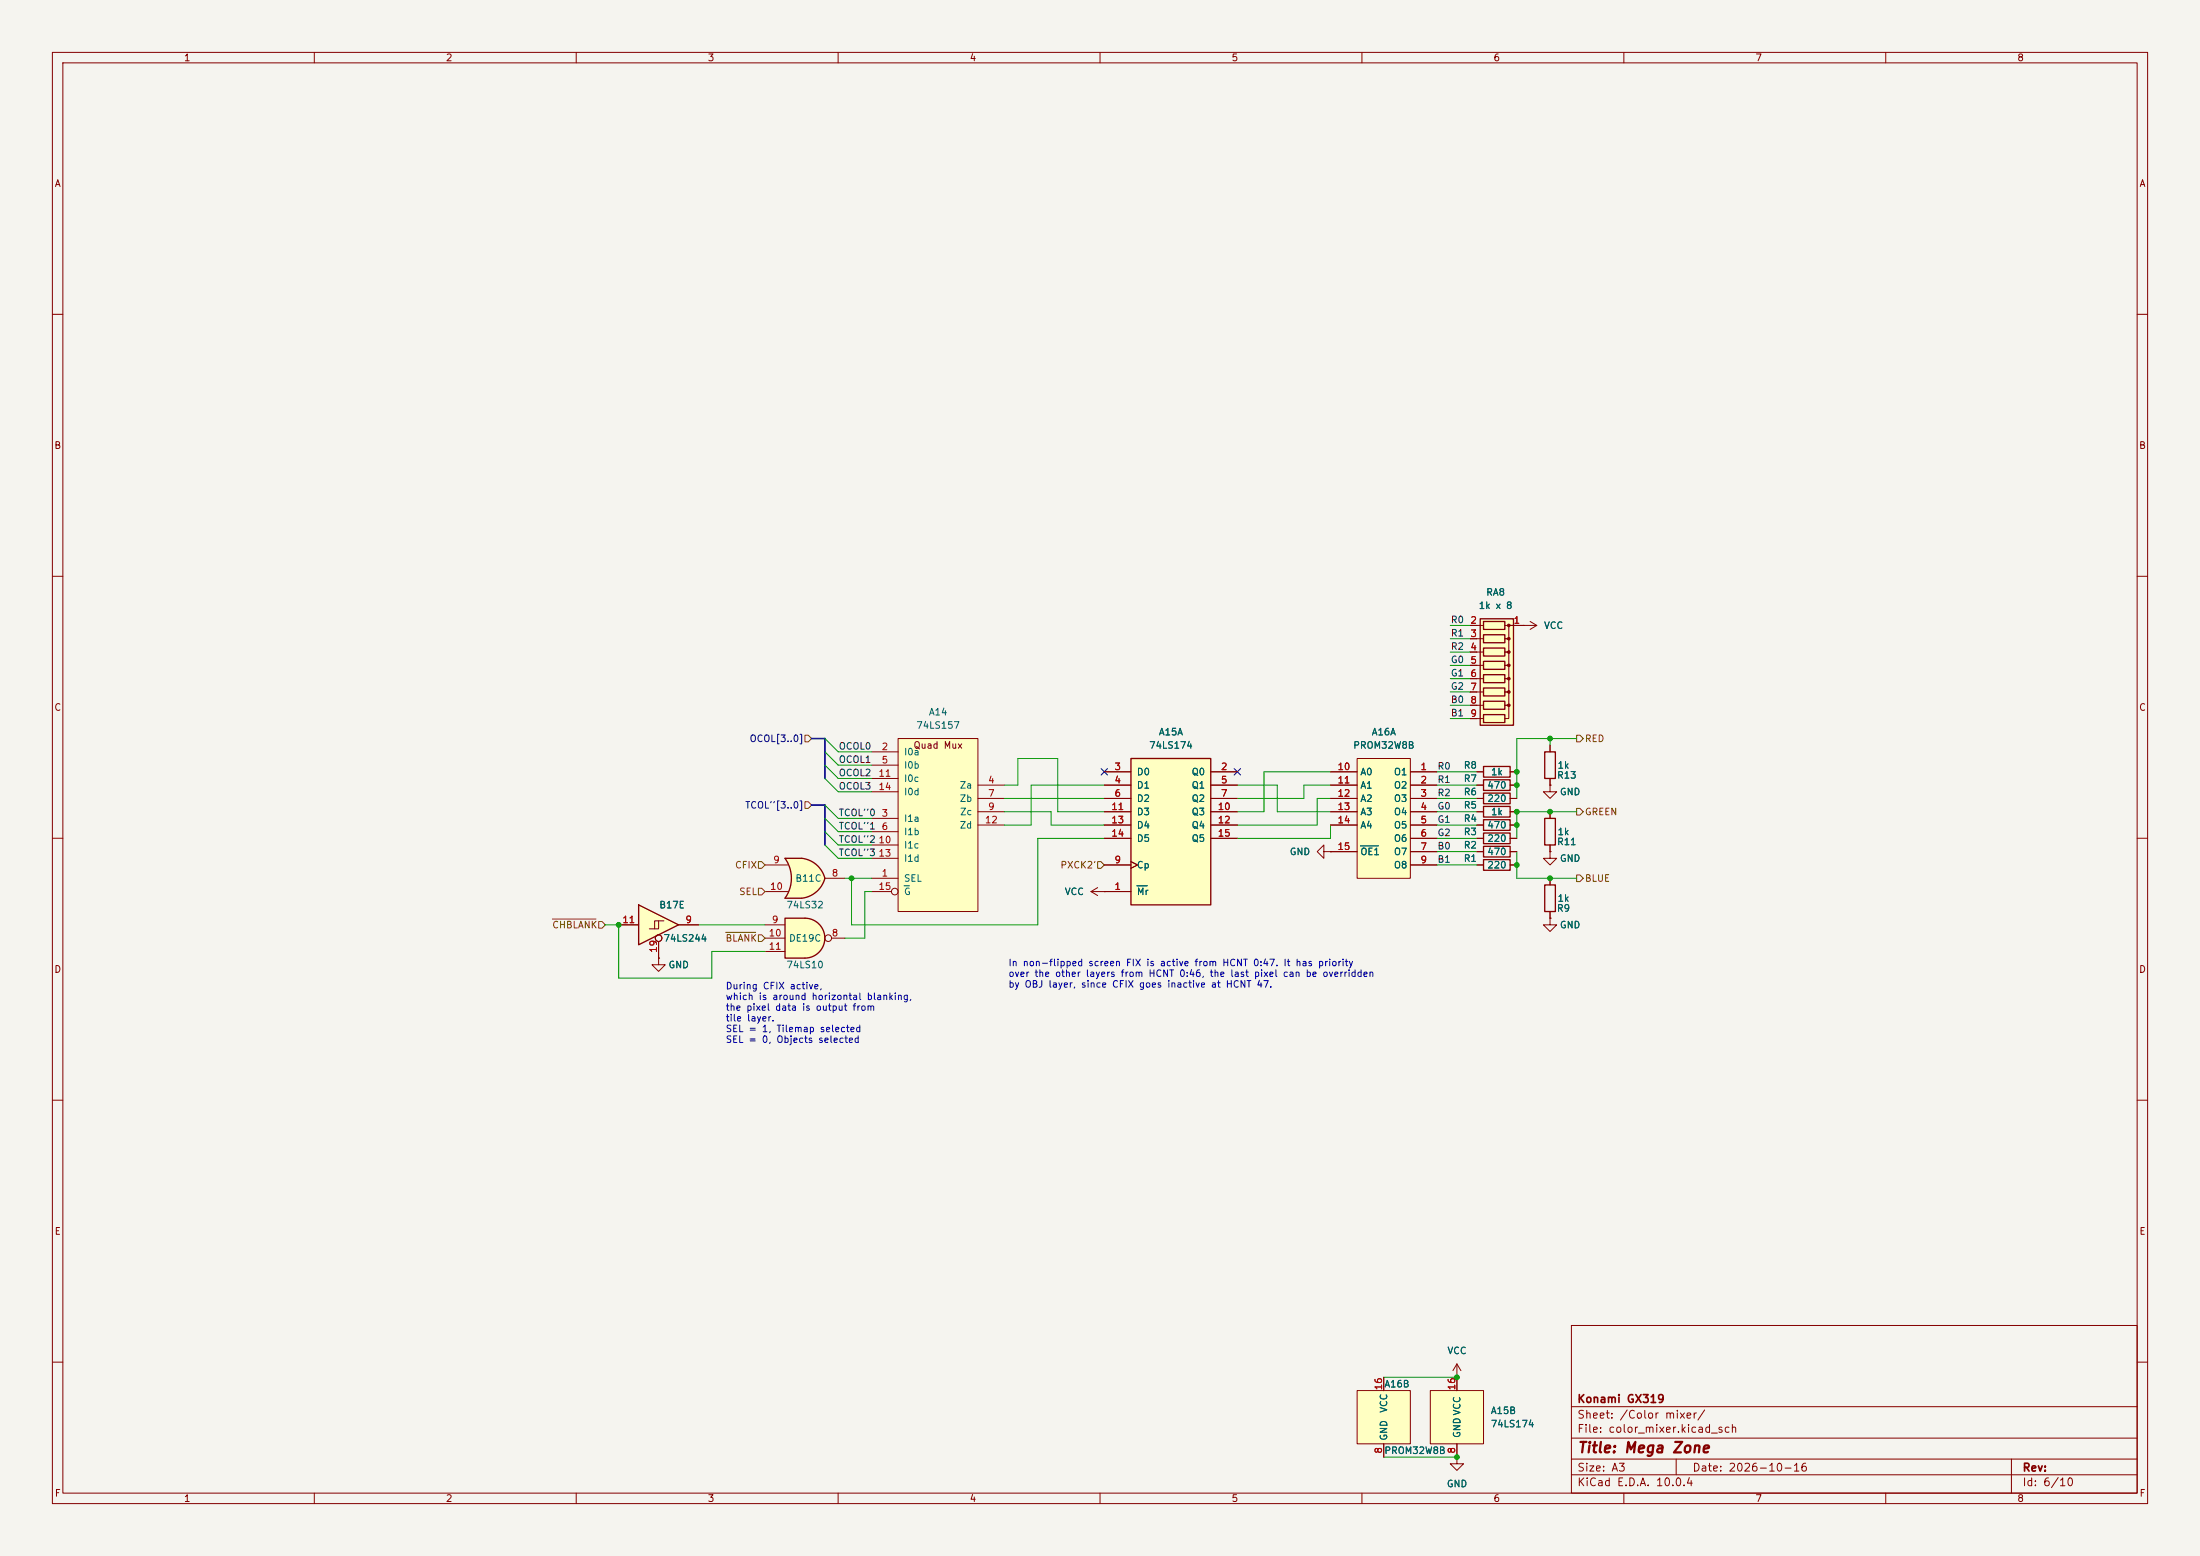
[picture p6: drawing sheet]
<svg xmlns="http://www.w3.org/2000/svg" width="420mm" height="297mm" viewBox="0 0 420 297" stroke-linecap="round" stroke-linejoin="round" font-family="sans-serif">
<path d="M0 0h420v297h-420z" fill="#f5f4ef" stroke="#f5f4ef" stroke-width=".19"/>
<g fill="none" stroke="#840000" stroke-width=".19">
<path d="M10 10h400v277h-400zM12 12h396v273h-396zM60 10v2M110 10v2M160 10v2M210 10v2M260 10v2M310 10v2M360 10v2M10 60h2M408 60h2M10 110h2"/>
<path d="M408 110h2M10 160h2M295.9 149.9v1.2h1.3l-1.3 1.3-1.3-1.3h1.3M295.9 149.9h.1M408 160h2M125.7 182.9v1.3h1.3l-1.3 1.2-1.2-1.2h1.2M125.7 182.9h.1M10 210h2M408 210h2M300 253h108v32h-108zM10 260h2M278.1 262.9h.1"/>
<path d="M278.1 260.3l-.7 1.3M278.1 260.3l.8 1.3M278.1 260.3v2.6M300 278.5h108M300 274.5h108M300 268.5h108M320 278.5v3M384 278.5v6.5M408 260h2M60 285v2M110 285v2M160 285v2"/>
<path d="M210 285v2M260 285v2M300 281.5h108M310 285v2M360 285v2"/>
</g>
<path d="M259.1 144.8h10.1v22.8h-10.1z" fill="#ffffc2"/>
<g fill="none" stroke="#840000" stroke-width=".19">
<path d="M254 147.3h5.1M254 149.9h5.1M254 152.4h5.1M254 154.9h5.1M254 157.5h5.1M259.1 144.8h10.1v22.8h-10.1zM269.2 147.3h5.1M269.2 149.9h5.1M269.2 152.4h5.1M269.2 154.9h5.1M269.2 157.5h5.1M254 162.6h5.1"/>
<path d="M269.2 160h5.1M269.2 162.6h5.1M269.2 165.1h5.1"/>
</g>
<path d="M259.7 161.5h3.4" fill="none" stroke="#006464" stroke-width=".19"/>
<path d="M282.6 118.1h6.3v20.3h-6.3z" fill="#ffffc2"/>
<path d="M282.6 118.1h6.3v20.3h-6.3zM283.2 118.6h4.1v1.5h-4.1zM283.2 121.2h4.1v1.5h-4.1zM283.2 123.7h4.1v1.5h-4.1zM283.2 126.2h4.1v1.6h-4.1zM283.2 128.8h4.1v1.5h-4.1zM283.2 131.3h4.1v1.5h-4.1zM283.2 133.9h4.1v1.5h-4.1zM283.2 136.4h4.1v1.5h-4.1zM283.2 148.8h5.1v2.1h-5.1zM283.2 151.4h5.1v2h-5.1zM294.9 156.2h2v5.1h-2z" fill="none" stroke="#840000" stroke-width=".25"/>
<g fill="#840000" stroke="#840000" stroke-width=".19">
<circle cx="288" cy="119.4" r=".25"/>
<circle cx="288" cy="121.9" r=".25"/>
<circle cx="288" cy="124.5" r=".25"/>
<circle cx="288" cy="127" r=".25"/>
<circle cx="288" cy="129.5" r=".25"/>
<circle cx="288" cy="132.1" r=".25"/>
<circle cx="288" cy="134.6" r=".25"/>
</g>
<g fill="none" stroke="#840000" stroke-width=".19">
<path d="M280.7 119.4h2.5M287.3 119.4h.7v2.5h-.7h.7v2.6h-.7h.7v2.5h-.7h.7v2.5h-.7h.7v2.6h-.7h.7v2.5h-.7h.7v2.6h-.7M288.3 119.4h2.5M280.7 121.9h2.5M280.7 124.5h2.5M280.7 127h2.5M280.7 129.5h2.5M280.7 132.1h2.5M280.7 134.6h2.5M280.7 137.2h2.5M281.9 149.9h1.3M281.9 152.4h1.3"/>
<path d="M288.3 149.9h1.3M288.3 152.4h1.3M295.9 154.9v1.3M295.9 162.6v1.2h1.3l-1.3 1.3-1.3-1.3h1.3M295.9 162.6h.1M295.9 161.3v1.3M278.1 278.1v1.3h1.3l-1.3 1.3-1.2-1.3h1.2M278.1 278.1h.1"/>
</g>
<path d="M259.1 265.4h10.1v10.2h-10.1z" fill="#ffffc2"/>
<path d="M259.1 265.4h10.1v10.2h-10.1zM264.2 262.9v2.5M264.2 275.6v2.5" fill="none" stroke="#840000" stroke-width=".19"/>
<path d="M273 265.4h10.2v10.2h-10.2z" fill="#ffffc2"/>
<g fill="none" stroke="#840000" stroke-width=".19">
<path d="M281.9 147.3h1.3M281.9 157.5h1.3M281.9 154.9h1.3M288.3 147.3h1.3M288.3 157.5h1.3M288.3 154.9h1.3M208.3 170.2l1.2 .7M208.3 170.2h2.5M209.5 169.4l-1.2 .8M210.8 170.2h.1M281.9 160h1.3M281.9 165.1h1.3"/>
<path d="M281.9 162.6h1.3M288.3 160h1.3M288.3 165.1h1.3M288.3 162.6h1.3M295.9 175.3v1.2h1.3l-1.3 1.3-1.3-1.3h1.3M295.9 175.3h.1M295.9 167.6v1.3M295.9 174v1.3M273 265.4h10.2v10.2h-10.2zM278.1 262.9v2.5M278.1 275.6v2.5"/>
</g>
<path d="M283.2 146.3h5.1v2h-5.1zM283.2 156.5h5.1v2h-5.1zM283.2 159h5.1v2h-5.1zM283.2 153.9h5.1v2.1h-5.1zM283.2 164.1h5.1v2h-5.1zM283.2 161.5h5.1v2.1h-5.1zM294.9 168.9h2v5.1h-2z" fill="none" stroke="#840000" stroke-width=".25"/>
<path d="M171.4 141h15.3v33h-15.3z" fill="#ffffc2"/>
<g fill="none" stroke="#840000" stroke-width=".19">
<path d="M166.4 143.5h5M166.4 156.2h5M166.4 146.1h5M166.4 158.8h5M166.4 148.6h5M166.4 151.1h5M171.4 141h15.3v33h-15.3zM186.7 149.9h5.1M186.7 152.4h5.1M186.7 154.9h5.1M186.7 157.5h5.1M166.4 167.6h5"/>
<path d="M166.4 161.3h5M166.4 163.8h5M166.4 170.2h3.8"/>
<circle cx="170.8" cy="170.2" r=".63"/>
</g>
<path d="M172.6 169.1h1" fill="none" stroke="#006464" stroke-width=".19"/>
<path d="M121.9 172.7l7.6 3.8-7.6 3.8z" fill="#ffffc2"/>
<path d="M121.9 172.7l7.6 3.8-7.6 3.8z" fill="none" stroke="#840000" stroke-width=".25"/>
<g fill="none" stroke="#840000" stroke-width=".19">
<path d="M118.1 176.5h3.8M125.7 175.8v1.5h-1.7M125.7 179.7v3.2M126.7 175.8h-1.7v1.5M129.5 176.5h3.8"/>
<circle cx="125.7" cy="179.1" r=".63"/>
</g>
<path d="M149.9 163.8h3.1M149.9 171.5h3.1" fill="none" stroke="#ffffc2" stroke-width=".19"/>
<g fill="#ffffc2" stroke="#ffffc2" stroke-width=".19">
<path d="M152.5 166.3l5 1.3a5.2 5.2 0 0 1-4.4 3.9z"/>
<path d="M153.1 163.8a5.1 5.1 0 0 1 4.4 3.8l-5 1.3z"/>
</g>
<path d="M149.9 163.8h3.1v7.7h-3.1a6.7 6.7 0 0 0 0-7.7z" fill="#ffffc2"/>
<path d="M149.9 163.8h3.1a5.1 5.1 0 0 1 4.5 3.8 5.2 5.2 0 0 1-4.4 3.9h-3.2a6.6 6.6 0 0 0 0-7.7z" fill="none" stroke="#840000" stroke-width=".25"/>
<path d="M146 165.1h4.4M146 170.2h4.4M157.5 167.6h3.8" fill="none" stroke="#840000" stroke-width=".19"/>
<path d="M153.7 175.3a3.8 3.8 0 0 1 3.8 3.8 3.8 3.8 0 0 1-3.8 3.8z" fill="#ffffc2" stroke="#ffffc2" stroke-width=".19"/>
<path d="M149.9 175.3h3.8v7.6h-3.8z" fill="#ffffc2"/>
<path d="M149.9 175.3h3.8a3.8 3.8 0 0 1 3.8 3.8 3.8 3.8 0 0 1-3.8 3.8h-3.8z" fill="none" stroke="#840000" stroke-width=".25"/>
<g fill="none" stroke="#840000" stroke-width=".19">
<path d="M290.8 119.4h.1M290.8 119.4h2.6M292.1 118.6l1.3 .8M293.4 119.4l-1.3 .7M146 179.1h3.9M146 176.5h3.9M158.7 179.1h2.6M252.7 162.6v-1.3l-1.2 1.3 1.2 1.2v-1.2h1.3M254 162.6h.1M146 181.6h3.9"/>
<circle cx="158.1" cy="179.1" r=".63"/>
</g>
<path d="M215.9 144.8h15.2v27.9h-15.2z" fill="#ffffc2"/>
<path d="M215.9 144.8h15.2v27.9h-15.2zM294.9 143.5h2v5.1h-2z" fill="none" stroke="#840000" stroke-width=".25"/>
<g fill="none" stroke="#840000" stroke-width=".19">
<path d="M280.7 119.4h1.2M288.3 119.4h2.5M290.8 119.4h.1M280.7 121.9h1.2M280.7 124.5h1.2M280.7 127h1.2M280.7 129.5h1.2M280.7 132.1h1.2M280.7 134.6h1.2M280.7 137.2h1.2M210.8 147.3h5.1M210.8 149.9h5.1"/>
<path d="M210.8 152.4h5.1M210.8 154.9h5.1M210.8 157.5h5.1M231.1 147.3h5.1M231.1 149.9h5.1M231.1 152.4h5.1M231.1 154.9h5.1M231.1 157.5h5.1M254 147.3h5.1M254 149.9h5.1M254 152.4h5.1M254 154.9h5.1"/>
<path d="M254 157.5h5.1M269.2 147.3h5.1M269.2 149.9h5.1M269.2 152.4h5.1M269.2 154.9h5.1M269.2 157.5h5.1M281.9 147.3h1.3M281.9 149.9h1.3M281.9 152.4h1.3M281.9 154.9h1.3M281.9 157.5h1.3M288.3 147.3h1.3"/>
<path d="M288.3 149.9h1.3M288.3 152.4h1.3M288.3 154.9h1.3M288.3 157.5h1.3M295.9 149.9h.1M295.9 142.2v1.3M295.9 148.6v1.3M295.9 154.9v1.3M118.1 176.5h3.8M125.7 179.7v3.2M129.5 176.5h3.8M210.8 170.2h.1"/>
<path d="M210.8 170.2h5.1M210.8 165.1h5.1M210.8 160h5.1M215.9 164.5l1.3 .6-1.3 .6M231.1 160h5.1M254 162.6h.1M254 162.6h5.1M269.2 165.1h5.1M269.2 160h5.1M269.2 162.6h5.1M281.9 165.1h1.3M281.9 160h1.3"/>
<path d="M281.9 162.6h1.3M288.3 165.1h1.3M288.3 160h1.3M288.3 162.6h1.3M295.9 162.6h.1M295.9 175.3h.1M295.9 161.3v1.3M295.9 167.6v1.3M295.9 174v1.3M125.7 182.9h.1M264.2 262.9v2.5M264.2 275.6v2.5"/>
<path d="M278.1 262.9h.1M278.1 278.1h.1M278.1 262.9v2.5M278.1 275.6v2.5"/>
<circle cx="125.7" cy="179.1" r=".63"/>
</g>
<path d="M217 169.1h2M259.7 161.5h3.4" fill="none" stroke="#006464" stroke-width=".19"/>
<path d="M153.7 140.3h.6l.6 .7-.6 .6h-.6zM153.7 153h.6l.6 .7-.6 .6h-.6zM301 154.3h.6l.7 .6-.7 .7h-.6zM301 140.3h.6l.7 .7-.7 .6h-.6zM105.4 175.4h8.4M114.3 175.9h.6l.7 .6-.7 .7h-.6zM138.5 178h5.8M144.8 169.5h.6l.6 .7-.6 .6h-.6zM144.8 164.5h.6l.6 .6-.6 .6h-.6zM144.8 178.4h.6l.6 .7-.6 .6h-.6zM209.5 164.5h.7l.6 .6-.6 .6h-.7zM301 167h.6l.7 .6-.7 .7h-.6z" fill="none" stroke="#725600" stroke-width=".19"/>
<path d="M154.9 141h2.6v7.6M154.9 153.7h2.6v7.6" fill="none" stroke="#000084" stroke-width=".3"/>
<g fill="none" stroke="#009600" stroke-width=".19">
<path d="M276.9 119.4h3.8M276.9 124.5h3.8M276.9 121.9h3.8M276.9 134.6h3.8M276.9 137.2h3.8M276.9 132.1h3.8M276.9 127h3.8M276.9 129.5h3.8M157.5 141l2.5 2.5h6.4M157.5 156.2l2.5 2.6h6.4M157.5 158.8l2.5 2.5h6.4M157.5 148.6l2.5 2.5h6.4"/>
<path d="M157.5 143.5l2.5 2.6h6.4M157.5 146.1l2.5 2.5h6.4M157.5 153.7l2.5 2.5h6.4M191.8 149.9h2.5v-5.1h7.6v10.1h8.9M191.8 152.4h19M191.8 154.9h8.9v2.6h10.1M210.8 149.9h-14v7.6h-5M236.2 149.9h7.6v5h10.2M254 149.9h-5.1v2.5h-12.7M254 152.4h-2.5v5.1h-15.3M254 147.3h-12.7v7.6h-5.1M254 157.5v2.5h-17.8"/>
<path d="M274.3 149.9h7.6M274.3 152.4h7.6M274.3 154.9h7.6M274.3 147.3h7.6M274.3 157.5h7.6M295.9 141v1.2M301 154.9h-11.4v5.1M301 141h-11.4v11.4M115.6 176.5h2.5v10.2h17.8v-5.1h10.1M133.3 176.5h12.7M157.5 161.3l2.5 2.5h6.4M161.3 167.6h5.1"/>
<path d="M166.4 170.2h-1.3v8.9h-3.8M210.8 160h-12.7v16.5h-35.5v-8.9M274.3 165.1h7.6M274.3 160h7.6M274.3 162.6h7.6M289.6 162.6v5h11.4M264.2 262.9h13.9M264.2 278.1h13.9"/>
</g>
<path d="M210.2 146.7l1.2 1.2M211.4 146.7l-1.2 1.2M235.6 146.7l1.2 1.2M236.8 146.7l-1.2 1.2" fill="none" stroke="#000084" stroke-width=".19"/>
<g fill="#009600" stroke="#009600" stroke-width=".19">
<circle cx="295.9" cy="167.6" r=".46"/>
<circle cx="278.1" cy="262.9" r=".46"/>
<circle cx="289.6" cy="157.5" r=".46"/>
<circle cx="295.9" cy="154.9" r=".46"/>
<circle cx="289.6" cy="165.1" r=".46"/>
<circle cx="278.1" cy="278.1" r=".46"/>
<circle cx="118.1" cy="176.5" r=".46"/>
<circle cx="162.6" cy="167.6" r=".46"/>
<circle cx="289.6" cy="149.9" r=".46"/>
<circle cx="289.6" cy="154.9" r=".46"/>
<circle cx="289.6" cy="147.3" r=".46"/>
<circle cx="295.9" cy="141" r=".46"/>
</g>
<text font-size="2" fill="#840000" x="301" y="277.8">Title: Mega Zone</text>
<g font-size="1.5" fill="#840000">
<text x="301" y="268.1">Konami GX319</text>
<text x="301" y="273.8">File: color_mixer.kicad_sch</text>
<text x="301" y="271.1">Sheet: /Color mixer/</text>
<text x="301" y="281.2">Size: A3</text>
<text x="323" y="281.2">Date: 2026-10-16</text>
<text x="386" y="281.2">Rev:</text>
<text x="301" y="284">KiCad E.D.A. 10.0.4</text>
<text x="386" y="284">Id: 6/10</text>
</g>
<g font-size="1.3" fill="#840000">
<text x="35" y="12">1</text>
<text x="85" y="12">2</text>
<text x="135" y="12">3</text>
<text x="185" y="12">4</text>
<text x="235" y="12">5</text>
<text x="285" y="12">6</text>
<text x="335" y="12">7</text>
<text x="385" y="12">8</text>
<text x="10.3" y="36">A</text>
<text x="408.3" y="36">A</text>
<text x="10.3" y="86">B</text>
<text x="408.2" y="86">B</text>
<text x="10.3" y="136">C</text>
<text x="408.2" y="136">C</text>
<text x="174.3" y="143.2">Quad Mux</text>
<text x="10.3" y="186">D</text>
<text x="408.2" y="186">D</text>
<text x="10.3" y="236">E</text>
<text x="408.3" y="236">E</text>
<text x="10.3" y="286">F</text>
<text x="35" y="287">1</text>
<text x="85" y="287">2</text>
<text x="135" y="287">3</text>
<text x="185" y="287">4</text>
<text x="235" y="287">5</text>
<text x="285" y="287">6</text>
<text x="335" y="287">7</text>
<text x="385" y="287">8</text>
<text x="408.3" y="286">F</text>
</g>
<g font-size="1.3" fill="#0f0f0f">
<text x="276.9" y="119.3">R0</text>
<text x="276.9" y="121.8">R1</text>
<text x="276.9" y="124.3">R2</text>
<text x="276.9" y="132">G2</text>
<text x="276.9" y="126.9">G0</text>
<text x="276.9" y="129.4">G1</text>
<text x="276.9" y="134.5">B0</text>
<text x="276.9" y="137">B1</text>
<text x="160" y="143.4">OCOL0</text>
<text x="160" y="145.9">OCOL1</text>
<text x="160" y="148.5">OCOL2</text>
<text x="274.3" y="147.2">R0</text>
<text x="274.3" y="149.7">R1</text>
<text x="160" y="151">OCOL3</text>
<text x="274.3" y="154.8">G0</text>
<text x="274.3" y="152.3">R2</text>
<text x="160" y="158.6">TCOL''1</text>
<text x="160" y="156.1">TCOL''0</text>
<text x="160" y="161.2">TCOL''2</text>
<text x="274.3" y="159.9">G2</text>
<text x="274.3" y="157.4">G1</text>
<text x="160" y="163.7">TCOL''3</text>
<text x="274.3" y="162.4">B0</text>
<text x="274.3" y="165">B1</text>
</g>
<g font-size="1.3" fill="#a90000">
<text x="280.6" y="119.4">2</text>
<text x="288.9" y="119.4">1</text>
<text x="280.6" y="121.9">3</text>
<text x="280.6" y="124.4">4</text>
<text x="280.6" y="127">5</text>
<text x="280.6" y="129.5">6</text>
<text x="280.6" y="132.1">7</text>
<text x="280.6" y="134.6">8</text>
<text x="280.6" y="137.1">9</text>
<text x="168.2" y="143.5">2</text>
<text x="167.6" y="148.6">11</text>
<text x="168.2" y="146">5</text>
<text x="188.5" y="149.8">4</text>
<text x="212.7" y="147.3">3</text>
<text x="212.7" y="149.8">4</text>
<text x="233" y="147.3">2</text>
<text x="233" y="149.8">5</text>
<text x="255.2" y="147.3">10</text>
<text x="255.2" y="149.8">11</text>
<text x="271.1" y="147.3">1</text>
<text x="271.1" y="149.8">2</text>
<text x="167.6" y="151.1">14</text>
<text x="188.5" y="152.4">7</text>
<text x="188.5" y="154.9">9</text>
<text x="212" y="154.9">11</text>
<text x="212.7" y="152.4">6</text>
<text x="232.4" y="154.9">10</text>
<text x="233" y="152.4">7</text>
<text x="255.2" y="152.4">12</text>
<text x="255.2" y="154.9">13</text>
<text x="271.1" y="152.4">3</text>
<text x="271.1" y="154.9">4</text>
<text x="167.6" y="161.3">10</text>
<text x="168.2" y="156.2">3</text>
<text x="168.2" y="158.7">6</text>
<text x="187.9" y="157.5">12</text>
<text x="212" y="157.5">13</text>
<text x="212" y="160">14</text>
<text x="232.4" y="157.5">12</text>
<text x="232.4" y="160">15</text>
<text x="255.2" y="157.5">14</text>
<text x="271.1" y="157.5">5</text>
<text x="271.1" y="160">6</text>
<text x="147.5" y="165.1">9</text>
<text x="158.7" y="167.6">8</text>
<text x="167.6" y="163.8">13</text>
<text x="168.2" y="167.6">1</text>
<text x="212.7" y="165.1">9</text>
<text x="255.2" y="162.5">15</text>
<text x="271.1" y="162.5">7</text>
<text x="271.1" y="165.1">9</text>
<text x="146.9" y="170.2">10</text>
<text x="167.6" y="170.2">15</text>
<text x="212.7" y="170.2">1</text>
<text x="118.7" y="176.5">11</text>
<text x="130.7" y="176.5">9</text>
<text x="146.6" y="179">10</text>
<text x="147.2" y="176.5">9</text>
<text x="158.7" y="179">8</text>
<text x="125.7" y="182" transform="rotate(-90 125.7 182)">19</text>
<text x="146.6" y="181.6">11</text>
<text x="264.1" y="265.5" transform="rotate(-90 264.1 265.5)">16</text>
<text x="278.1" y="265.5" transform="rotate(-90 278.1 265.5)">16</text>
<text x="264.1" y="277.6" transform="rotate(-90 264.1 277.6)">8</text>
<text x="278.1" y="277.6" transform="rotate(-90 278.1 277.6)">8</text>
</g>
<g font-size="1.3" fill="#006464">
<text x="282.2" y="116.5">1k x 8</text>
<text x="283.6" y="114">RA8</text>
<text x="294.6" y="120.4">VCC</text>
<text x="177.2" y="136.9">A14</text>
<text x="174.8" y="139.4">74LS157</text>
<text x="219.3" y="143.2">74LS174</text>
<text x="221.1" y="140.7">A15A</text>
<text x="258.2" y="143.2">PROM32W8B</text>
<text x="261.8" y="140.7">A16A</text>
<text x="172.5" y="144.5">I0a</text>
<text x="172.5" y="147">I0b</text>
<text x="172.5" y="149.6">I0c</text>
<text x="216.9" y="148.3">D0</text>
<text x="227.4" y="148.3">Q0</text>
<text x="259.6" y="148.3">A0</text>
<text x="266" y="148.3">O1</text>
<text x="279.3" y="149.6">R7</text>
<text x="279.3" y="147">R8</text>
<text x="284.5" y="148.3">1k</text>
<text x="297.1" y="148.9">R13</text>
<text x="297.2" y="147">1k</text>
<text x="172.5" y="152.1">I0d</text>
<text x="183.1" y="150.8">Za</text>
<text x="183.1" y="153.4">Zb</text>
<text x="183.2" y="155.9">Zc</text>
<text x="216.9" y="150.8">D1</text>
<text x="216.9" y="153.4">D2</text>
<text x="216.9" y="155.9">D3</text>
<text x="227.4" y="150.8">Q1</text>
<text x="227.4" y="153.4">Q2</text>
<text x="227.4" y="155.9">Q3</text>
<text x="259.6" y="150.8">A1</text>
<text x="259.6" y="153.4">A2</text>
<text x="259.6" y="155.9">A3</text>
<text x="266" y="150.8">O2</text>
<text x="266" y="153.4">O3</text>
<text x="266" y="155.9">O4</text>
<text x="279.3" y="152.1">R6</text>
<text x="279.3" y="154.6">R5</text>
<text x="283.8" y="150.8">470</text>
<text x="283.8" y="153.4">220</text>
<text x="284.5" y="155.9">1k</text>
<text x="297.7" y="152.1">GND</text>
<text x="172.5" y="157.2">I1a</text>
<text x="172.5" y="159.7">I1b</text>
<text x="183.1" y="158.5">Zd</text>
<text x="216.9" y="158.5">D4</text>
<text x="216.9" y="161">D5</text>
<text x="227.4" y="158.5">Q4</text>
<text x="227.4" y="161">Q5</text>
<text x="259.6" y="158.5">A4</text>
<text x="266" y="158.5">O5</text>
<text x="266" y="161">O6</text>
<text x="279.3" y="157.2">R4</text>
<text x="279.3" y="159.7">R3</text>
<text x="283.8" y="158.5">470</text>
<text x="283.8" y="161">220</text>
<text x="297.1" y="161.6">R11</text>
<text x="297.2" y="159.7">1k</text>
<text x="172.5" y="162.3">I1c</text>
<text x="172.5" y="164.8">I1d</text>
<text x="216.9" y="166.1">Cp</text>
<text x="246.1" y="163.5">GND</text>
<text x="259.6" y="163.5">OE1</text>
<text x="266" y="163.5">O7</text>
<text x="266" y="166.1">O8</text>
<text x="279.3" y="164.8">R1</text>
<text x="279.3" y="162.3">R2</text>
<text x="283.8" y="166.1">220</text>
<text x="283.8" y="163.5">470</text>
<text x="297.7" y="164.8">GND</text>
<text x="125.7" y="173.7">B17E</text>
<text x="150" y="173.7">74LS32</text>
<text x="151.7" y="168.6">B11C</text>
<text x="172.5" y="168.6">SEL</text>
<text x="172.5" y="171.2">G</text>
<text x="203.2" y="171.2">VCC</text>
<text x="216.9" y="171.2">Mr</text>
<text x="297.2" y="172.4">1k</text>
<text x="297.1" y="174.3">R9</text>
<text x="297.7" y="177.5">GND</text>
<text x="126.6" y="180">74LS244</text>
<text x="127.5" y="185.1">GND</text>
<text x="150" y="185.1">74LS10</text>
<text x="150.5" y="180">DE19C</text>
<text x="276.2" y="258.8">VCC</text>
<text x="264.2" y="265.1">A16B</text>
<text x="265.1" y="269.8" transform="rotate(-90 265.1 269.8)">VCC</text>
<text x="265.1" y="275.1" transform="rotate(-90 265.1 275.1)">GND</text>
<text x="279.1" y="274.6" transform="rotate(-90 279.1 274.6)">GND VCC</text>
<text x="284.5" y="272.8">74LS174</text>
<text x="284.5" y="270.2">A15B</text>
<text x="264.2" y="277.8">PROM32W8B</text>
<text x="276.1" y="284.2">GND</text>
</g>
<g font-size="1.3" fill="#000084">
<text x="143" y="141.9">OCOL[3..0]</text>
<text x="142.1" y="154.6">TCOL''[3..0]</text>
</g>
<g font-size="1.3" fill="#725600">
<text x="302.5" y="141.9">RED</text>
<text x="302.5" y="155.9">GREEN</text>
<text x="140.2" y="166.1">CFIX</text>
<text x="202.3" y="166.1">PXCK2'</text>
<text x="141" y="171.2">SEL</text>
<text x="302.5" y="168.6">BLUE</text>
<text x="105.3" y="177.5">CHBLANK</text>
<text x="138.4" y="180">BLANK</text>
</g>
<g font-size="1.3" fill="#0000c2">
<text x="192.4" y="184.7">In non-flipped screen FIX is active from HCNT 0:47. It has priority</text>
<text x="138.4" y="189.1">During CFIX active,</text>
<text x="138.4" y="191.2">which is around horizontal blanking,</text>
<text x="192.4" y="186.8">over the other layers from HCNT 0:46, the last pixel can be overridden</text>
<text x="192.4" y="188.8">by OBJ layer, since CFIX goes inactive at HCNT 47.</text>
<text x="138.4" y="193.2">the pixel data is output from</text>
<text x="138.4" y="195.3">tile layer.</text>
<text x="138.4" y="197.3">SEL = 1, Tilemap selected</text>
<text x="138.4" y="199.4">SEL = 0, Objects selected</text>
</g>
</svg>
